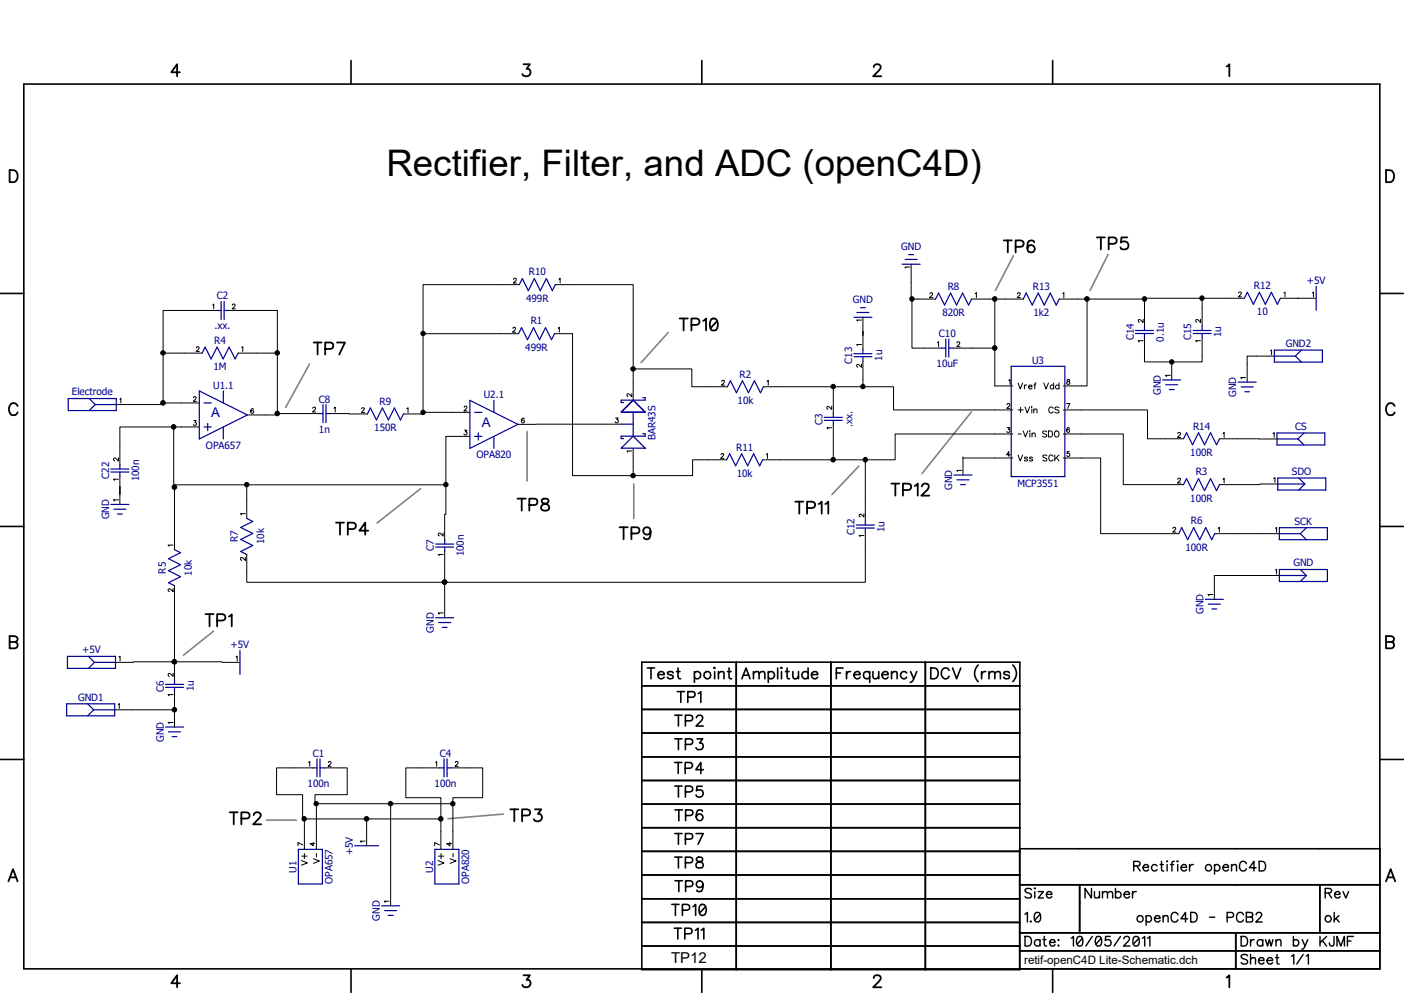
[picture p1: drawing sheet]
<svg xmlns="http://www.w3.org/2000/svg" width="297mm" height="210mm" viewBox="0 0 297 210" stroke-linecap="round" stroke-linejoin="round" font-family="sans-serif">
<path d="M0 0h296.9v210h-296.9z" fill-rule="evenodd" fill="#fff" stroke="#fff" stroke-width=".34"/>
<g fill="none" stroke="#000" stroke-width=".38">
<path d="M38.1 15.3h-1.9l1.3-1.7v2.5M110.7 13.6h1.4l-.7 1a.82 .82 0 0 1 .8 .9 .82 .82 0 0 1-1.1 .6l-.4-.1-.2-.3M184.8 14.2v-.1a.8 .8 0 0 1 .8-.5 .8 .8 0 0 1 .7 .5l-.4 .8-1.2 1.2h1.7M259.5 14.1l.6-.5v2.5M2 36h.9a1.36 1.36 0 0 1 .9 1.3 1.36 1.36 0 0 1-.9 1.2h-.9zM293.2 36h.8a1.36 1.36 0 0 1 .9 1.3 1.36 1.36 0 0 1-.9 1.2h-.8zM212.3 50.8h1.7M213.2 50.8v2.6M214.8 52.2h1.1a.68 .68 0 0 0 .7-.7 .68 .68 0 0 0-.7-.7h-1.1v2.6M218.8 51.2a.73 .73 0 0 0-1.1-.2 2.13 2.13 0 0 0 0 2.3 .79 .79 0 0 0 1.1-.3 .79 .79 0 0 0-.5-1.1 .79 .79 0 0 0-1 .6M232 50.2h1.7M232.9 50.2v2.5"/>
<path d="M234.5 51.6h1.1a.68 .68 0 0 0 .6-.7 .68 .68 0 0 0-.6-.7h-1.1v2.5M238.5 50.2h-1.3l-.1 1.1a.91 .91 0 0 1 1.4-.1 .91 .91 0 0 1-.1 1.4 .91 .91 0 0 1-1.4-.3M66.3 72.4h1.7M67.2 72.4v2.6M68.8 73.8l1.5-.1a.7 .7 0 0 0 .2-.8 .7 .7 0 0 0-.6-.5h-1.1v2.6M71.3 72.4h1.7l-1.2 2.6M143.8 67.4h1.7M144.6 67.4v2.5M146.3 68.7h1.1a.68 .68 0 0 0 .6-.7 .68 .68 0 0 0-.6-.6h-1.1v2.5M148.8 67.9l.6-.5v2.5M150.5 67.5a.82 .82 0 0 1 1.2 .4 2.04 2.04 0 0 1-.2 1.9 .86 .86 0 0 1-1.2-.4 2.19 2.19 0 0 1 .2-1.9zM151.7 67.9l-1.4 1.5"/>
<path d="M3.7 85.9a.94 .94 0 0 0-1-.6 .94 .94 0 0 0-.8 .9 1.13 1.13 0 0 0 .2 1.2 1.13 1.13 0 0 0 1.2 .3l.4-.5M295 85.9a.94 .94 0 0 0-1.1-.6 .94 .94 0 0 0-.7 .9 1.13 1.13 0 0 0 .2 1.2 1.13 1.13 0 0 0 1.2 .3l.4-.5M71.1 110.5h1.7M71.9 110.5v2.6M73.6 111.9h1.1a.68 .68 0 0 0 .6-.7 .68 .68 0 0 0-.6-.7h-1.1v2.6M77.9 112.2h-1.9l1.3-1.7v2.6M109.5 105.5h1.7M110.4 105.5v2.5M112 106.8l1.5-.1a.7 .7 0 0 0 .2-.8 .7 .7 0 0 0-.6-.4h-1.1v2.5M114.7 105.6a.52 .52 0 0 0 .2 .8 1.09 1.09 0 0 1 1.3 1.1 .89 .89 0 0 1-1 .5 .89 .89 0 0 1-.7-.9 1.27 1.27 0 0 1 1.2-.7 .52 .52 0 0 0 .2-.8l-.3-.1zM131.1 111.5h1.7M131.9 111.5v2.5"/>
<path d="M133.6 112.8h1.1a.7 .7 0 0 0 .6-.5 .7 .7 0 0 0-.3-.7l-1.4-.1v2.5M137.6 112.4a.79 .79 0 0 1-1.1 .6 .79 .79 0 0 1-.3-1.2 .79 .79 0 0 1 1.3 0 2.4 2.4 0 0 1-.2 2.1 .73 .73 0 0 1-1.1-.2M168.2 106.1h1.7M169.1 106.1v2.5M170.7 107.4h1.1a.68 .68 0 0 0 .6-.6 .68 .68 0 0 0-.6-.7h-1.1v2.5M173.2 106.6l.6-.5v2.5M174.6 106.6l.6-.5v2.5M188.6 102.3h1.6M189.4 102.3v2.5M191 103.6h1.1a.68 .68 0 0 0 .7-.6 .68 .68 0 0 0-.7-.7h-1.1v2.5M193.5 102.8l.6-.5v2.5M195 102.9l.3-.5 .7-.1a.63 .63 0 0 1 .4 1l-1.5 1.5h1.7"/>
<path d="M2 134.5h1.1a.61 .61 0 0 1 .5 1l-.5 .3a.68 .68 0 0 1 .7 .6 .68 .68 0 0 1-.7 .7h-1.1zM2 135.8h1.1M43.5 129.9h1.7M44.3 129.9v2.6M45.9 131.2h1.1a.68 .68 0 0 0 .6-.4 .68 .68 0 0 0-.1-.7l-.5-.2h-1.1v2.6M48.4 130.4l.6-.5v2.6M293.2 134.5h1.1a.61 .61 0 0 1 .5 1l-.5 .3a.68 .68 0 0 1 .6 .6 .68 .68 0 0 1-.6 .7h-1.1zM293.2 135.8h1.1M48.6 171.8h1.7M49.4 171.8v2.5M51.1 173.1l1.4-.1a.69 .69 0 0 0 0-1.1l-1.4-.1v2.5M53.7 172.4v-.1a.8 .8 0 0 1 .7-.5 .8 .8 0 0 1 .8 .5l-.4 .8-1.2 1.2h1.6"/>
<path d="M107.9 171.2h1.7M108.8 171.2v2.5M110.4 172.5l1.5-.1a.68 .68 0 0 0 .2-.8 .68 .68 0 0 0-.6-.4h-1.1v2.5M113.2 171.2h1.3l-.7 .9a.82 .82 0 0 1 .9 1 .82 .82 0 0 1-1.2 .6l-.3-.1-.3-.4M1.8 186.4l1-2.6 .9 2.6M2.2 185.5h1.1M293.2 186.4l1-2.6 .9 2.6M293.6 185.5h1.2M38.1 207.9h-1.9l1.3-1.7v2.6M110.7 206.2h1.4l-.7 1a.82 .82 0 0 1 .8 1 .82 .82 0 0 1-1.1 .6l-.4-.1-.2-.4M184.8 206.8l.2-.3a.83 .83 0 0 1 1.3 .2l-.4 .9-1.2 1.2h1.7M259.5 206.7l.6-.5v2.6"/>
</g>
<path d="M214.4 54.1l-3.8 7.3M234.4 53.8l-3.8 7.6M65.5 77l-5.1 9.2M141.4 70.3l-5.8 6.4M111.5 91.3v10.4M181.7 98.6l-5.7 6M205.5 87.1l-10.5 13.1M89 103.3l-9.2 7.3M134.1 102.4v7.3M45.2 133.5l-6.4 5.1M56.3 173.4h6.4M106.5 172.2l-11.8 .9" fill="none" stroke="#808080" stroke-width=".34"/>
<g fill="none" stroke="#000" stroke-width=".21">
<path d="M108.7 59.1l.1-.3 .3 .1 .1 .2-.1 .3-.5 .5h.7M118.2 59.1l.3-.3v1.1M192.4 56.5h-1l.2 .2M192.7 55.9v7.3h5.2M41.5 73.6l.2-.3 .4 .1-.1 .5-.5 .4h.7M42.8 74.7h-8.3v10.9h-9.9M45 64.5l.2-.2v1M45.8 65.7h-11.3v9M48.3 65.7h10.4v9M49.1 64.6a.3 .3 0 0 1 .4-.3 .3 .3 0 0 1 .2 .3l-.6 .7h.7M50.4 74.7h8.3v12.8h8.7M51.1 73.5l.3-.2v1"/>
<path d="M89.5 70.6h20.2M108.5 69.5l.2-.3 .3 .1 .1 .1-.2 .4-.5 .4h.7M109.9 60.2h-20.4v27.3h-4.2M117.3 70.6h3.8v30h12.8v-5.8M117.5 60.2h16.4v24.4M118.1 69.4l.2-.2v1M133.9 78h12.4v3.8h7.6M182.2 72.9h-1l.2 .2M182.2 77v.7l-.6-.6h-.3l-.1 .3 .3 .2M182.2 67.7h-1l.2 .2M182.5 67.1v6.8M182.5 76.4v5.4"/>
<path d="M192.9 63.2v10.4h6.2M196.7 62.1l.2-.2h.2l.2 .3-.7 .7h.7M198.3 72.5l.2-.2v1M201.7 73.6h8.7M202.4 72.5a.3 .3 0 0 1 .5-.2 .3 .3 0 0 1 0 .5l-.5 .5h.7M205.5 63.2h11M206.3 62.1l.2-.2v1M210.4 63.2v18.4h3.8M215.2 62.1a.3 .3 0 0 1 .5-.2 .3 .3 0 0 1 0 .5l-.5 .5h.7M224.1 63.2h5.9v18.4h-5.1M224.8 62.1l.2-.2v1M230 63.2h12.1"/>
<path d="M241.8 72.1h-1l.2 .2M241.8 67.5v.7l-.8-.6-.2 .3 .2 .2M242.1 71.5v5h12.2v-5M242.1 68.9v-5.8h12.2v5.8M247.6 79.4h-1.1l.3 .2M247.9 76.5h.1M247.9 76.5v3.8M254 72.1h-1.1l.3 .2M254 67.5v.7l-.5-.5-.3-.1h-.2l-.1 .3 .3 .2M254.3 63.1h8.9M262 62l.4-.2 .2 .3-.6 .7h.6M263.5 79.8h-1l.2 .3"/>
<path d="M268.8 74.2l.2-.2v1M269.6 75.3h-5.8v5.5M270.8 63.1h7.6M271.6 61.9l.2-.1v1M277.6 61.9l.2-.1v1M25.1 96.8v.7l-.9-.6-.2 .3 .3 .3M25.4 84.4l.2-.2v1M34.5 85.2h7.7M36.7 90.3v12.7h.2M40.9 84.1l.2-.2 .4 .2-.6 .8h.7M41 88.9h.5l-.3 .5a.32 .32 0 0 1 .4 .4 .32 .32 0 0 1-.5 .2l-.2-.2M42.2 90.3h-16.8v7.9"/>
<path d="M53.6 86.6v-.1a.44 .44 0 0 0-.6 .4 .44 .44 0 0 0 .6 .4 .32 .32 0 0 0-.1-.5 .32 .32 0 0 0-.5 .3M58.7 87.5v.3h-6.4M66.2 86.4l.2-.3 .3 .1v.3l-.6 .6h.7M69.9 87.5h4M70.7 86.3l.2-.2v1M73.9 87.5h3.8M76.5 86.4l.2-.2 .4 .2-.6 .8h.6M86.1 86.4l.2-.2v1M89.5 87.2h9.9M98.2 86.1l.2-.2 .4 .2-.7 .8h.7M98.3 91h.5l-.3 .4a.34 .34 0 0 1 .3 .3 .34 .34 0 0 1-.3 .3 .34 .34 0 0 1-.4-.2M99.4 92.3h-5.1v10.2h-57.4v13.7"/>
<path d="M109.6 89.7h3.8M110.9 88.6l-.2-.2a.49 .49 0 0 0-.4 .6 .49 .49 0 0 0 .5 .4 .31 .31 0 0 0 0-.5 .31 .31 0 0 0-.5 .2M113.4 89.7h18M130.2 88.4h.6l-.3 .4a.34 .34 0 0 1 .3 .3 .34 .34 0 0 1-.3 .4 .34 .34 0 0 1-.4-.3M133.6 95.4h-1l.2 .2M133.6 83.2v.7l-.8-.6-.2 .4 .2 .2M152.5 96.1l.2-.2 .4 .2-.7 .8h.7M152.7 80.7l.1-.2 .3-.1 .1 .3-.6 .7h.7M153.7 97.2h-7.2v3.4h-12.6M161.5 81.8h27.5v4.9h25.2M162.1 96.1l.2-.2v1M162.3 80.6l.2-.2v1"/>
<path d="M175.9 90.5h-1l.2 .2M175.9 85.9v.7l-.8-.7-.2 .5 .3 .1M176.3 81.8v5.5M176.3 89.9v7.3M183 97.2v12.9M203.4 99.5h-1l.2 .2M203.7 96.9h10.5M203.7 96.6v3.9M213 85.6l.2-.3 .4 .1v.3l-.6 .7h.7M213.1 90.4h.5l-.3 .4a.35 .35 0 0 1 .3 .6 .35 .35 0 0 1-.6-.1M213.4 80.5l.3-.2v1M213.7 96.2h-.8l.5-.7v1"/>
<path d="M214.2 91.8h-24.8v5.4h-28.1M215.3 81l.5 1.3 .5-1.3M215.3 96.2l.5 1.3 .5-1.3M215.3 86.7h1.2M215.3 91.8h.7M215.9 86.1v1.1M216.5 91.1l.4 1.3 .5-1.3M216.7 81.4v.9M216.8 86.1l.5 1.2 .5-1.2M217.2 81.4l-.3 .1-.2 .3M217.4 96.8l-.3-.2-.4 .2 .7 .4-.1 .3h-.6v-.2M217.6 81.8h.7l-.2-.4-.5 .2a.42 .42 0 0 0 .1 .6 .42 .42 0 0 0 .6-.1"/>
<path d="M217.8 91.1h.1M217.8 91.6v.8M218.2 86.1h.1zM218.3 86.5v.8M218.3 91.8l.5-.2 .2 .2v.6M218.3 91.6v.8M218.4 96.8l-.2-.2-.4 .2 .6 .4v.3h-.4l-.2-.2M218.7 86.7l.3-.2 .3 .1 .1 .7M218.7 81.4h.4M218.7 86.5v.8M219.2 81l-.3 .2v1.1M220.8 81l.5 1.3 .5-1.3"/>
<path d="M221.4 91.3l-.3-.2-.5 .2 .1 .4 .6 .2 .1 .2v.1l-.3 .2-.5-.2M221.4 96.4l-.3-.2-.5 .2 .1 .3 .7 .2v.6h-.5l-.3-.2M221.8 91.1h.4a.68 .68 0 0 1 .4 .7 .68 .68 0 0 1-.4 .6h-.4zM222.8 96.5l-.2-.2a.61 .61 0 0 0-.7 .6 .61 .61 0 0 0 .7 .6l.2-.3M222.8 86.4l-.1-.2a.6 .6 0 0 0-.9 .4 .6 .6 0 0 0 .7 .7l.3-.3M222.9 81.6l-.3-.2-.4 .2a.42 .42 0 0 0 .1 .6 .42 .42 0 0 0 .6-.1M222.9 81v1.3M223.1 96.2v1.3M223.3 91.2a.61 .61 0 0 1 .7 .6 .61 .61 0 0 1-.7 .6l-.2-.5zM223.5 96.8l.5 .7M224 86.2l-.3-.1-.6 .1 .2 .4 .6 .2 .1 .2v.2l-.3 .1-.6-.1M224 81.6l-.2-.2-.4 .2a.42 .42 0 0 0 0 .6 .42 .42 0 0 0 .6-.1"/>
<path d="M224 96.2l-.9 .9M224 81v1.3M224.9 91.8h12.7v10.7h12.8M224.9 96.9h7.9v16h16.5M224.9 86.7h17.8v6.1h7.7M225.6 85.3h.7l-.5 1.1M225.8 80.3v.3l.5 .3-.1 .3-.3 .1-.3-.2 .2-.3 .5-.3-.1-.2zM226.2 95.5h-.4l-.1 .4a.36 .36 0 0 1 .5 .1 .36 .36 0 0 1-.1 .5 .36 .36 0 0 1-.5-.1M226.2 90.6v-.1a.45 .45 0 0 0-.6 .4 .45 .45 0 0 0 .6 .4l-.1-.5h-.3l-.2 .3M249.1 91.7a.29 .29 0 0 1 .4-.3 .29 .29 0 0 1 .2 .5l-.6 .6h.7M258 92.8h12.1M258.7 91.7l.3-.3v1.1"/>
<path d="M269.3 91.7l.2-.2v1M25.1 101.3h-1.1l.2 .3M25.1 105.7h-1.1l.2 .3M25.4 100.8v5.9M36.6 115.3h-1l.2 .2M51.9 117.9v.6l-.6-.6h-.3l-.1 .4 .2 .2M51.9 108.6h-1l.2 .3M52.2 102.5v7.1M93.7 117.3h-1l.2 .2M93.7 112.7v.7l-.8-.7-.2 .4 .3 .2M94.1 116.7v6.4h-41.9v-5.8M94.3 102.5v6.3h-.2v5.3"/>
<path d="M182.8 113.2h-1.1l.2 .3M182.8 108.7v.6l-.9-.6-.2 .4 .3 .2M183 112.6v10.5h-88.9v7.5M248.1 111.8l.2-.3 .4 .2-.6 .8h.7M249.1 101.4l.1-.2h.4l.1 .3-.6 .7h.7M257 112.9h13.6M257.7 111.7l.2-.2v1M258 102.5h8.5M258.7 101.3l.3-.2v1.1M266.5 102.4h3.8M269.5 101.2l.2-.2v1M269.8 111.7l.2-.2v1.1"/>
<path d="M25.2 138.9l.2-.1v1M28.2 140h18.7M36.6 124.5v.6l-.8-.6-.2 .4 .2 .2M36.9 123.9v19.9M49.9 138.9l.3-.1v1M93.7 129.6h-1l.2 .3M256.5 125.7h-1l.2 .3M269.8 120.6l.2-.2v1M270.6 121.7h-13.7v5M24.3 150.1h12.6M24.4 140.1h3.8M25 149l.2-.2v1"/>
<path d="M36.6 146.9h-1l.2 .3M36.6 142.4v.6l-.8-.6-.2 .4 .2 .2M36.6 152.8h-1l.2 .2M36.9 146.3v7.5M46.9 140.1h3.9M64.1 178.7l-1.1-.5v.7M64.4 173.2v6.4M65.3 161.2l.2-.2v1.1M66.1 162.4h-7.6v5.7h5.5v5.1h13.6v5.7M66.3 178.1v.8l-.7-.5h1M66.9 170v9.6M68.7 162.4h4.7v5.7h-6.8v1.9h29.2"/>
<path d="M69.5 161.3l.1-.3 .3 .1 .1 .1-.1 .4-.5 .5h.7M77.2 177.9h-1l.2 .2M77.6 173.2h15.7M82.6 170v21.6M92.2 161.2l.2-.2v1.1M93 162.4h-7.1v6.3h7.4v10.9M93 178.7l-1.1-.5v.7M95.2 178.1v.8l-.7-.5h1M95.5 162.4h6.6v6.3h-6.3v10.9M96.3 161.3l.2-.3 .4 .1v.3l-.6 .7h.6M63.8 182l1.2 .5-1.2 .5M63.8 181.1h1.1"/>
<path d="M64.4 180.5v1.1M66.3 181.6l1.3 .5-1.3 .5M66.9 180.5v.7M82.3 190.6h-1l.2 .2M92.7 182l1.2 .5-1.2 .5M92.8 181.1h1.1M93.3 180.5v1.1M95.2 181.6l1.3 .5-1.3 .5M95.8 180.5v.7"/>
</g>
<g fill="#000" stroke="#000" stroke-width=".21">
<circle cx="34.5" cy="74.6" r=".48"/>
<circle cx="58.7" cy="74.6" r=".48"/>
<circle cx="89.5" cy="70.5" r=".47"/>
<circle cx="133.9" cy="78" r=".48"/>
<circle cx="192.9" cy="63.2" r=".48"/>
<circle cx="210.4" cy="63.2" r=".49"/>
<circle cx="210.4" cy="73.6" r=".49"/>
<circle cx="229.9" cy="63.2" r=".49"/>
<circle cx="242.1" cy="63.2" r=".48"/>
<circle cx="247.9" cy="76.5" r=".47"/>
<circle cx="254.2" cy="63.1" r=".48"/>
<circle cx="34.5" cy="85.2" r=".49"/>
<circle cx="36.7" cy="90.3" r=".49"/>
<circle cx="58.7" cy="87.4" r=".49"/>
<circle cx="89.5" cy="87.2" r=".47"/>
<circle cx="176.3" cy="97.2" r=".49"/>
<circle cx="176.3" cy="81.7" r=".48"/>
<circle cx="182.5" cy="81.7" r=".47"/>
<circle cx="183" cy="97.2" r=".48"/>
<circle cx="36.9" cy="103" r=".49"/>
<circle cx="52.2" cy="102.5" r=".47"/>
<circle cx="94.3" cy="102.5" r=".47"/>
<circle cx="133.9" cy="100.6" r=".48"/>
<circle cx="36.9" cy="140" r=".48"/>
<circle cx="94.1" cy="123.1" r=".48"/>
<circle cx="36.9" cy="150.1" r=".49"/>
<circle cx="64.3" cy="173.2" r=".48"/>
<circle cx="66.9" cy="170" r=".47"/>
<circle cx="77.5" cy="173.2" r=".49"/>
<circle cx="82.6" cy="170" r=".48"/>
<circle cx="93.2" cy="173.2" r=".49"/>
<circle cx="95.8" cy="170" r=".48"/>
</g>
<g fill="none" stroke="#000096" stroke-width=".25">
<path d="M190.8 55.9h3.8M191.5 54.9h2.5M192.2 53.8h1.1M42.8 74.7l.6-1.3 1.3 2.5 1.2-2.5 1.3 2.5 1.3-2.5 1.2 2.5 .7-1.2M45.8 65.7h1M46.8 63.8v3.8M47.4 63.8v3.8M47.4 65.7h.9M109.7 70.6l.6-1.3 1.3 2.5 1.3-2.5 1.2 2.5 1.3-2.5 1.3 2.5 .6-1.2M109.9 60.2l.6-1.3 1.3 2.6 1.2-2.6 1.3 2.6 1.3-2.6 1.2 2.6 .7-1.3M180.6 74.8h3.8M180.6 75.4h3.8"/>
<path d="M180.6 67.1h3.8M181.3 66.1h2.5M182 65.1h1M182.5 73.9v.9M182.5 75.4v1M197.9 63.2l.6-1.2 1.3 2.5 1.3-2.5 1.3 2.5 1.2-2.5 1.3 2.5 .6-1.3M199.1 73.6h1M200.1 71.7v3.8M200.7 71.7v3.8M200.7 73.6h1M213.9 77.5h11.4v23.3h-11.4zM216.5 63.2l.6-1.2 1.3 2.5 1.2-2.5 1.3 2.5 1.3-2.5 1.2 2.5 .7-1.3"/>
<path d="M240.2 70.5h3.8M240.2 69.9h3.8M242.1 68.9v1M242.1 70.5v1M252.4 70.5h3.8M252.4 69.9h3.8M254.3 68.9v1M254.3 70.5v1M263.2 63.1l.7-1.3 1.2 2.5 1.3-2.5 1.3 2.5 1.2-2.5 1.3 2.5 .6-1.2M269.6 75.3h4.4M269.6 74h10.1v2.6h-10.1zM274 75.3l1.3 1.3"/>
<path d="M275.3 74l-1.3 1.3M278.4 60.5v5.1M14.4 84.3h10.2v2.5h-10.2zM18.9 84.3l1.3 1.3M20.2 85.6l-1.3 1.2M20.2 85.6h4.4M23.5 99.8h3.8M23.5 99.2h3.8M25.4 98.2v1M25.4 99.8v1M42.2 82.7l10.1 5.1-10.1 5zM43.2 85.2h1.5"/>
<path d="M43.2 90.3h1.5M43.9 89.5v1.6M47.2 82.7v2.5M47.2 90.3v2.5M67.4 87.5h.9M68.3 85.6v3.8M69 85.6v3.8M69 87.5h.9M77.7 87.5l.7-1.2 1.2 2.5 1.3-2.5 1.3 2.5 1.2-2.5 1.3 2.5 .6-1.3M99.4 84.7l10.2 5-10.2 5.1zM100.4 87.2h1.5M100.4 92.3h1.5"/>
<path d="M101.2 91.5v1.5M104.5 84.7v2.5M104.5 92.3v2.5M131.4 94.8l2.5-2.6 2.6 2.6zM131.4 87.2l2.5-2.6 2.6 2.6zM131.4 89.7h2.5M133.9 87.2v5M136 91.7h.5v.5h-5.1v.6h.5M136 84.1h.5v.5h-5.1v.5h.5M153.7 97.2l.6-1.2 1.3 2.5 1.3-2.5 1.3 2.5 1.2-2.5 1.3 2.5 .6-1.3M153.9 81.8l.6-1.3 1.3 2.6 1.3-2.6 1.2 2.6 1.3-2.6 1.3 2.6 .6-1.3M174.4 88.9h3.8"/>
<path d="M174.4 88.3h3.8M176.3 87.3v1M176.3 88.9v1M246 80.3h3.8M246.6 81.4h2.5M247.4 82.4h1M250.4 92.8l.6-1.3 1.3 2.6 1.2-2.6 1.3 2.6 1.3-2.6 1.2 2.6 .7-1.3M261.9 80.8h3.8M262.6 81.8h2.5M263.3 82.8h1M270.1 92.8h4.5M270.1 91.6h10.1v2.5h-10.1z"/>
<path d="M274.6 92.8l1.2 1.3M275.8 91.6l-1.2 1.2M23.5 106.7h3.8M24.1 107.7h2.5M24.8 108.7h1.1M36.9 116.2l1.3 .7-2.6 1.3 2.6 1.2-2.6 1.3 2.6 1.3-2.6 1.2 1.3 .7M52.2 109.6l1.3 .7-2.6 1.2 2.6 1.3-2.6 1.3 2.6 1.3-2.6 1.2 1.3 .7M92.2 115.7h3.8M92.2 115.1h3.8M94.1 114.1v1M94.1 115.7v1M181.1 111.7h3.9"/>
<path d="M181.1 111h3.9M183 110.1v.9M183 111.7v.9M201.8 100.5h3.8M202.4 101.5h2.6M203.2 102.5h1M249.3 112.9l.7-1.3 1.2 2.5 1.3-2.5 1.3 2.5 1.3-2.5 1.2 2.5 .7-1.2M250.4 102.5l.6-1.3 1.3 2.6 1.2-2.6 1.3 2.6 1.3-2.6 1.2 2.6 .7-1.3M270.3 102.4h5.7M270.3 101.1h10.2v2.5h-10.2zM270.6 111.6h10.2v2.5h-10.2zM270.6 112.9h4.5"/>
<path d="M274.7 101.1l1.3 1.3M275.1 112.9l1.3 1.2M276 102.4l-1.3 1.2M276.4 111.6l-1.3 1.3M14.3 138.8h10.1v2.6h-10.1zM18.7 138.8l1.3 1.3M50.8 137.5v5.1M92.2 130.6h3.8M92.8 131.7h2.5M93.6 132.7h1M255 126.7h3.8M255.6 127.8h2.5"/>
<path d="M256.4 128.8h1M270.6 121.7h5.8M270.6 120.4h10.2v2.6h-10.2zM275.1 120.4l1.3 1.3M276.4 121.7l-1.3 1.3M14.1 148.8h10.2v2.6h-10.2zM18.5 148.8l1.3 1.3M19.8 150.1l-1.3 1.3M19.8 150.1h4.5M20 140.1l-1.3 1.3M20 140.1h4.4M35 145.4h3.8"/>
<path d="M35 144.7h3.8M35 153.8h3.8M35.6 154.8h2.6M36.4 155.8h1M36.9 143.8v.9M36.9 145.4v.9M63.1 179.6h5.1v7.3h-5.1zM66.1 162.4h1M67.1 160.5v3.8M67.7 160.5v3.8M67.7 162.4h1M75 178.9h5.1"/>
<path d="M92 179.6h5.1v7.3h-5.1zM93 162.4h.9M93.9 160.5v3.8M94.6 162.4h.9M94.6 160.5v3.8M80.7 191.6h3.8M81.4 192.6h2.5M82.1 193.6h1"/>
</g>
<g fill="none" stroke="#000" stroke-width=".34">
<path d="M5 17.8h286.9v187.1h-286.9zM74.3 12.8v5M148.5 12.8v5M222.7 12.8v5M0 62.1h5M291.9 62.1h5M0 111.3h5M291.9 111.3h5M135.8 140h79.9v65.1h-79.9zM135.8 145h79.9M135.8 150h79.9M135.8 155h79.9"/>
<path d="M136.9 141.3h1.6M137.7 141.3v2.3M139.2 142.7h1.3a.71 .71 0 0 0-1-.6 .71 .71 0 0 0-.2 1.1 .71 .71 0 0 0 1.2 0M142.4 142.3a.76 .76 0 0 0-1.2 0 1.25 1.25 0 0 0 1.1 .6l.1 .3a.71 .71 0 0 1-1.2 0M142.7 151.3h1.6M142.7 156.3h1.6M143.1 142h.7M143.3 146.3h1.5M143.4 141.3v1.8l.2 .3 .4 .2M143.5 151.3v2.2M143.5 156.3v2.2M144 146.3v2.2"/>
<path d="M145 152.4h1.3a.61 .61 0 0 0 .2-.7 .61 .61 0 0 0-.5-.4h-1v2.2M145 157.4h1.3a.61 .61 0 0 0 .2-.7 .61 .61 0 0 0-.5-.4h-1v2.2M145.5 147.4h1a.59 .59 0 0 0 .5-.5 .59 .59 0 0 0-.5-.6h-1v2.2M146.9 142.3a.73 .73 0 0 1 1.1-.1 .73 .73 0 0 1 0 1.1 .73 .73 0 0 1-1.1-.1M146.9 142v2.3M147.3 151.8v-.1a.74 .74 0 0 1 1.2-.2 .78 .78 0 0 1-.2 .9l-1.1 1.1h1.6M147.4 156.3h1.2l-.6 .8a.73 .73 0 0 1 .8 .9 .73 .73 0 0 1-1 .5h-.4l-.2-.4M147.7 146.7l.6-.4v2.2M151.2 141.1v.3l-.2-.1zM151.2 142v1.6M152 142.5l.5-.5 .6 .1 .1 1.5M152 142v1.6"/>
<path d="M153.9 142h.7M154.2 141.3v1.8l.1 .3 .5 .2M155.7 140v65.1M156.9 143.6l.9-2.3 .9 2.3M157.3 142.8h1.1M159.4 142.5l.5-.5 .6 .1 .1 1.5M159.4 142v1.6M160.6 142.5l.5-.5 .6 .1 .1 1.5M162.5 142.3a.73 .73 0 0 1 1.1-.1 .73 .73 0 0 1 0 1.1 .73 .73 0 0 1-1.1-.1M162.5 142v2.3M164.5 141.3v2.3M165.3 141.1l.1 .2-.1 .1z"/>
<path d="M165.3 142v1.6M166.2 142h.7M166.5 141.3v1.8l.1 .3 .4 .2M167.7 142l.2 1.4 .5 .2 .5-.5M168.9 142v1.6M170.9 142.3a.73 .73 0 0 0-1-.1 .73 .73 0 0 0 0 1.1 .73 .73 0 0 0 1-.1M170.9 141.3v2.3M171.7 142.7h1.3a.71 .71 0 0 0-1-.6 .71 .71 0 0 0-.3 1.1 .71 .71 0 0 0 1.3 0M175.8 140v65.1M176.9 142.3h.9M178.4 141.3h-1.5v2.3M179.1 142v1.6"/>
<path d="M179.9 142a.66 .66 0 0 0-.8 .7M180.6 142.7h1.3a.7 .7 0 0 0-.9-.6 .7 .7 0 0 0-.2 1.1 .67 .67 0 0 0 1.1 0M184 142.3a.73 .73 0 0 0-1.1-.1 .73 .73 0 0 0 0 1.1 .73 .73 0 0 0 1.1-.1M184 142v2.3M184.7 142l.1 1.4 .5 .2 .6-.5M185.9 142v1.6M186.6 142.7h1.3a.52 .52 0 0 0-.4-.7 .74 .74 0 0 0-.9 1 .74 .74 0 0 0 1.3 .2M188.6 142.5l.5-.5 .6 .1 .1 1.5M188.6 142v1.6M191.8 142.3a.73 .73 0 0 0-1.1-.1 .73 .73 0 0 0 0 1.1 .73 .73 0 0 0 1.1-.1M192.6 142l.7 1.6a.92 .92 0 0 1-.8 .7M193.9 142l-.6 1.6"/>
<path d="M195.7 140v65.1M196.9 141.3h.8a1.22 1.22 0 0 1 .8 1.1 1.22 1.22 0 0 1-.8 1.2h-.8zM200.8 141.8a.86 .86 0 0 0-1-.5 .86 .86 0 0 0-.7 .8 1.02 1.02 0 0 0 .3 1.1 1.02 1.02 0 0 0 1 .2l.4-.4M201.5 141.3l.9 2.3 .8-2.3M206.9 140.6a2.39 2.39 0 0 0 0 3.5M207.6 142v1.6M208.5 142a.72 .72 0 0 0-.9 .7M209.2 142.5l.6-.5 .5 .1 .1 1.5M209.2 142v1.6M210.4 142.5a.8 .8 0 0 1 1.1-.4l.1 1.5M213.5 142.3a.71 .71 0 0 0-1.2 0 1.25 1.25 0 0 0 1.1 .6l.1 .3a.67 .67 0 0 1-1.2 0M214.2 140.6a2.39 2.39 0 0 1 0 3.5"/>
<path d="M0 160.6h5M135.8 160.1h79.9M135.8 165.1h79.9M135.8 170.1h79.9M135.8 175h79.9M142.7 161.2h1.5M142.7 166.2h1.6M142.7 176.3h1.6M142.8 171.3h1.6M143.5 161.2v2.4M143.5 166.2v2.4M143.5 176.3v2.3"/>
<path d="M143.6 171.3v2.3M144.9 162.5h1a.62 .62 0 0 0 .6-.6 .62 .62 0 0 0-.6-.7h-1v2.4M145 167.5l1.3-.2a.62 .62 0 0 0 .2-.6 .62 .62 0 0 0-.5-.5h-1v2.4M145 177.5l1.3-.1a.61 .61 0 0 0 .2-.7 .61 .61 0 0 0-.5-.4h-1v2.3M145 172.5l1.3-.2a.59 .59 0 0 0 .3-.6 .59 .59 0 0 0-.6-.4h-1v2.3M147.2 176.3h1.6l-1.1 2.3M148.5 166.3h-1.1l-.1 1a.81 .81 0 0 1 1.2-.1 .81 .81 0 0 1-.1 1.2 .81 .81 0 0 1-1.2-.3M148.6 171.6a.66 .66 0 0 0-.6-.3 .66 .66 0 0 0-.6 .4 1.3 1.3 0 0 0 .6 1.9 .71 .71 0 0 0 .7-.7 .71 .71 0 0 0-.7-.8 .71 .71 0 0 0-.7 .7M148.8 162.8h-1.6l1.1-1.6v2.4M291.9 160.6h5M291.9 179.5h-76.2v25.4M135.8 180h79.9"/>
<path d="M135.8 185h79.9M135.8 190.1h79.9M135.8 195.1h79.9M142.1 191.3h1.5M142.6 196.3h1.5M142.7 181.3h1.6M142.8 186.3h1.6M142.9 191.3v2.3M143.4 196.3v2.3M143.5 181.3v2.3M143.6 186.3v2.3M144.4 192.5l1.3-.1a.62 .62 0 0 0 .2-.7 .62 .62 0 0 0-.6-.4h-.9v2.3"/>
<path d="M144.9 197.5h.9l.5-.2a.58 .58 0 0 0 .1-.6 .58 .58 0 0 0-.6-.4h-.9v2.3M145 182.5l1.3-.1a.61 .61 0 0 0 .2-.7 .61 .61 0 0 0-.5-.4h-1v2.3M145 187.5h1a.62 .62 0 0 0 .6-.6 .62 .62 0 0 0-.6-.6h-1v2.3M146.6 191.7l.6-.4v2.3M147.1 196.7l.6-.4v2.3M147.4 181.4a.45 .45 0 0 0 .3 .8 .83 .83 0 0 1 .9 .3 .83 .83 0 0 1-.1 1 .98 .98 0 0 1-1.3-.4 .86 .86 0 0 1 1.1-.9 .5 .5 0 0 0 .2-.8l-.3-.1zM148.2 191.4a.72 .72 0 0 1 1.1 .3 1.18 1.18 0 0 1-.8 1.9 1.05 1.05 0 0 1-.6-1.3zM148.3 196.7l.6-.4v2.3M148.7 187a.72 .72 0 0 1-.9 .7 .72 .72 0 0 1-.4-1.1 .72 .72 0 0 1 1.2 0 1.98 1.98 0 0 1-.2 1.9 .72 .72 0 0 1-1-.2M149.3 191.7l-1.3 1.4M215.7 187.1h76.2M215.7 197.3h76.2"/>
<path d="M228.4 187.1v10.2M261.4 197.3v7.6M279.2 187.1v10.2M74.3 204.9v5M135.8 200.1h79.9M148.5 204.9v5M215.7 201.1h76.2M222.7 204.9v5"/>
<circle cx="149.6" cy="142.8" r=".76"/>
</g>
<g fill="none" stroke="#000" stroke-width=".3">
<path d="M216.8 198h.7a1.08 1.08 0 0 1 .7 1.1 1.08 1.08 0 0 1-.7 1h-.7zM216.8 193.3l.5-.3v2M217.9 194.9h.2zM218.2 188.2a.76 .76 0 0 0-.8-.3 .76 .76 0 0 0-.6 .5l.4 .4 .8 .3a.5 .5 0 0 1 0 .7 .99 .99 0 0 1-1.2-.2M218.8 187.9h.2zM218.9 188.6v1.3M219.1 193a.69 .69 0 0 1 .9 .3 1.73 1.73 0 0 1-.2 1.6 .69 .69 0 0 1-.9-.3 1.77 1.77 0 0 1 .2-1.6zM219.6 188.6h1.1l-1.1 1.3h1.1M220 199a.66 .66 0 0 0-1-.1 .66 .66 0 0 0 0 1 .66 .66 0 0 0 1-.1M220 198.7v1.4M220 193.3l-1.1 1.3M220.6 198.7h.7"/>
<path d="M220.9 198v1.7l.1 .3 .4 .1M221.4 189.1h1.1a.62 .62 0 0 0-.9-.5 .62 .62 0 0 0-.2 1 .6 .6 0 0 0 1.1 0M222 199.3h1.2a.62 .62 0 0 0-.9-.5 .62 .62 0 0 0-.2 1 .6 .6 0 0 0 1.1 0M223.8 200h.2zM223.9 198.7l.1 .1-.1 .1zM226.6 198.4l.5-.4v2.1M228 198.1a.68 .68 0 0 1 1 .3 1.9 1.9 0 0 1-.2 1.6 .68 .68 0 0 1-1-.3 1.59 1.59 0 0 1 .2-1.6zM229 198.4l-1.2 1.3M230.9 187.9v2l-1.4-2v2M231.1 198l-1.4 2.1M231.5 188.6l.1 1.2 .5 .1 .5-.4M232 198.1a.68 .68 0 0 1 1 .3 1.36 1.36 0 0 1-.5 1.7h-.2a1.11 1.11 0 0 1-.5-1.7z"/>
<path d="M232.6 188.6v1.3M233 198.4l-1.2 1.3M233.2 188.9l.5-.3h.5l.1 1.3M233.2 188.6v1.3M234.3 188.9l.5-.3h.4l.2 1.3M234.9 198h-1l-.1 .9a.71 .71 0 0 1 1.1 .1 .71 .71 0 0 1-.2 1 .71 .71 0 0 1-1-.3M236 188.8a.66 .66 0 0 1 .9-.1 .66 .66 0 0 1 0 1 .66 .66 0 0 1-.9-.1M236 187.9v2M237 198l-1.3 2.1M237.7 198.5l.3-.4 .2-.1h.3l.4 .4-.3 .7-.9 1h1.3M237.8 189.1h1.1a.62 .62 0 0 0-.8-.5 .62 .62 0 0 0-.2 1 .6 .6 0 0 0 1 0M239.6 188.6v1.3"/>
<path d="M239.8 183.1h.9a.49 .49 0 0 0 .5-.5 .49 .49 0 0 0-.5-.4h-.9v2M239.9 198.1a.69 .69 0 0 1 1 .3 1.73 1.73 0 0 1-.2 1.6 .69 .69 0 0 1-1-.3 1.77 1.77 0 0 1 .2-1.6zM240.4 188.6a.65 .65 0 0 0-.8 .5M240.5 183.1l.7 1.1M240.9 198.4l-1.2 1.3M241.6 198.4l.5-.4v2.1M241.8 183.4h1.2a.62 .62 0 0 0-.9-.5 .62 .62 0 0 0-.2 1 .6 .6 0 0 0 1.1 0M242.4 193.9a.64 .64 0 0 1 1-.1 .64 .64 0 0 1 0 1 .64 .64 0 0 1-1-.1M242.4 193.6v2.1M242.7 198.4l.5-.4v2.1M244.2 194.2h1.2a.63 .63 0 0 0-.9-.5 .63 .63 0 0 0-.2 1 .64 .64 0 0 0 1.1 0M244.8 183.1a.66 .66 0 0 0-1-.1 .66 .66 0 0 0 0 1 .66 .66 0 0 0 1-.1"/>
<path d="M245.4 182.8h.7M245.7 182.2v1.6l.1 .3 .4 .1M246 194a.68 .68 0 0 1 1-.3l.1 1.3M246 193.6v1.4M246.8 182.2h.2zM246.9 182.8v1.4M247.6 182.8h.7M248.4 182.2h-.4l-.1 .3v1.7M249 182.2h.2zM249.1 182.8v1.4M249.2 193.5a.73 .73 0 0 0-.9-.6 .73 .73 0 0 0-.6 .8 .89 .89 0 0 0 .2 1 .89 .89 0 0 0 1 .2l.3-.4M249.9 183.4h1.1a.62 .62 0 0 0-.9-.5 .62 .62 0 0 0-.2 1 .6 .6 0 0 0 1.1 0"/>
<path d="M251.2 194.3h-1.4l1-1.3v2M251.6 182.8v1.4M251.9 193h.7a1.08 1.08 0 0 1 .7 1 1.08 1.08 0 0 1-.7 1h-.7zM252.4 182.8a.65 .65 0 0 0-.8 .6M255.9 194h1.1M256.9 183.1a.64 .64 0 0 1 1-.1 .64 .64 0 0 1 0 1 .64 .64 0 0 1-1-.1M256.9 182.8v2.1M258.7 183.4h1.2a.63 .63 0 0 0-.9-.5 .63 .63 0 0 0-.2 1 .64 .64 0 0 0 1.1 0M259.6 194l1.1-.1a.53 .53 0 0 0 .2-.6 .53 .53 0 0 0-.5-.3h-.8v2M260.5 183.2a.68 .68 0 0 1 1-.3l.1 1.3M260.5 182.8v1.4M262.6 198h.6a1.08 1.08 0 0 1 .7 1.1 1.08 1.08 0 0 1-.7 1h-.6z"/>
<path d="M263 193.5a.74 .74 0 0 0-.8-.5 .74 .74 0 0 0-.6 .7 .89 .89 0 0 0 .2 1 .89 .89 0 0 0 .9 .2l.3-.4M263.7 182.7a.73 .73 0 0 0-.9-.6 .73 .73 0 0 0-.6 .8 .89 .89 0 0 0 .2 1 .89 .89 0 0 0 1 .2l.3-.4M263.7 193h1.1l.2 .5-.2 .3-.3 .1a.53 .53 0 0 1 .5 .6 .53 .53 0 0 1-.5 .5h-.8zM263.7 193.9h.8M264.5 198.7v1.4M265.3 198.7a.64 .64 0 0 0-.8 .6M265.7 183.5h-1.4l1-1.3v2M265.7 193.5l.4-.5h.6a.42 .42 0 0 1 .1 .7l-1.2 1.3h1.4M266.4 182.2h.6a1.08 1.08 0 0 1 .7 1 1.08 1.08 0 0 1-.7 1h-.6zM267.1 199a.66 .66 0 0 0-.9-.1 .66 .66 0 0 0 0 1 .66 .66 0 0 0 .9-.1M267.1 198.7v1.4M267.7 198.7l.4 1.4 .4-1.4 .4 1.4 .4-1.4"/>
<path d="M269.9 199.1l.5-.4 .5 .1 .1 1.3M269.9 198.7v1.4M273.6 199a.64 .64 0 0 1 .9-.1 .64 .64 0 0 1 0 1 .64 .64 0 0 1-.9-.1M273.6 198v2.1M275.5 198.7l.6 1.4a.73 .73 0 0 1-.7 .6M276.6 198.7l-.5 1.4M279.2 198v2.1M279.7 198.9l.9 1.2M280.3 188.8h.9a.49 .49 0 0 0 .5-.4 .49 .49 0 0 0-.5-.5h-.9v2M280.6 198l-1.4 1.4M281 188.8l.7 1.1M282.2 198v1.6l-.2 .4-.4 .1a.55 .55 0 0 1-.4-.7"/>
<path d="M282.2 193v2M282.3 189.1h1.2a.62 .62 0 0 0-.9-.5 .62 .62 0 0 0-.2 1 .6 .6 0 0 0 1.1 0M282.6 194.2l.7 .8M283.2 193.6l-1 1M284.1 188.6l.6 1.3 .6-1.3M285 199h.8M286.3 198h-1.3v2.1M263.9 202.1a.75 .75 0 0 0-.7-.3 .75 .75 0 0 0-.6 .6l.3 .3 .8 .3 .2 .6a.87 .87 0 0 1-1.3 0M264.5 202.9l.5-.4 .5 .1 .1 1.3M264.5 201.8v2.1M266.2 203.1h1.2a.62 .62 0 0 0-.9-.5 .62 .62 0 0 0-.2 1 .6 .6 0 0 0 1.1 0M268 203.1h1.2a.62 .62 0 0 0-.9-.5 .62 .62 0 0 0-.2 1 .6 .6 0 0 0 1.1 0"/>
<path d="M269.8 202.5h.7M270.1 201.8v1.7l.1 .3 .4 .1M273.2 202.2l.5-.4v2.1M275.7 201.8l-1.4 2.1M276.3 202.2l.5-.4v2.1M282.8 200.1v-2.1l.8 2.1 .8-2.1v2.1"/>
<circle cx="241.2" cy="194.3" r=".68"/>
<circle cx="255.7" cy="183.5" r=".68"/>
<circle cx="280.9" cy="194.3" r=".67"/>
</g>
<text font-size="7.7" x="81.7" y="37.2">Rectifier, Filter, and ADC (openC4D)</text>
<text font-size="3.2" x="142" y="203.7">TP12</text>
<g font-size="2.8" fill="#000096">
<text x="44.7" y="88.2">A</text>
<text x="101.9" y="90.2">A</text>
</g>
<text font-size="2.5" x="216.7" y="203.8">retif-openC4D Lite-Schematic.dch</text>
<g font-size="2.1" fill="#000096">
<text x="190.6" y="52.9">GND</text>
<text x="111.9" y="58.2">R10</text>
<text x="45.9" y="63.3">C2</text>
<text x="111.3" y="63.8">499R</text>
<text x="180.4" y="64.1">GND</text>
<text x="200.5" y="61.3">R8</text>
<text x="218.5" y="61.3">R13</text>
<text x="265.3" y="61.2">R12</text>
<text x="276.5" y="60.1">+5V</text>
<text x="45.4" y="69.7">.xx.</text>
<text x="112.3" y="68.6">R1</text>
<text x="198.6" y="71.3">C10</text>
<text x="199.3" y="66.8">820R</text>
<text x="218.6" y="66.8">1k2</text>
<text x="239.8" y="72" transform="rotate(-90 239.8 72)">C14</text>
<text x="252" y="72" transform="rotate(-90 252 72)">C15</text>
<text x="258.4" y="71.4" transform="rotate(-90 258.4 71.4)">1u</text>
<text x="265.9" y="66.7">10</text>
<text x="45.3" y="72.7">R4</text>
<text x="111.1" y="74.2">499R</text>
<text x="180.3" y="76.9" transform="rotate(-90 180.3 76.9)">C13</text>
<text x="186.6" y="76.3" transform="rotate(-90 186.6 76.3)">1u</text>
<text x="198.1" y="77.6">10uF</text>
<text x="218.3" y="77">U3</text>
<text x="246.2" y="72.3" transform="rotate(-90 246.2 72.3)">0.1u</text>
<text x="272" y="73.4">GND2</text>
<text x="15.2" y="83.6">Electrode</text>
<text x="45.1" y="82.3">U1.1</text>
<text x="45.2" y="78.3">1M</text>
<text x="156.5" y="79.8">R2</text>
<text x="245.6" y="83.5" transform="rotate(-90 245.6 83.5)">GND</text>
<text x="261.5" y="83.9" transform="rotate(-90 261.5 83.9)">GND</text>
<text x="67.4" y="85.1">C8</text>
<text x="80.3" y="85.6">R9</text>
<text x="102.3" y="84.2">U2.1</text>
<text x="156" y="85.4">10k</text>
<text x="174" y="89.8" transform="rotate(-90 174 89.8)">C3</text>
<text x="43.6" y="95">OPA657</text>
<text x="67.5" y="91.5">1n</text>
<text x="79.2" y="91.2">150R</text>
<text x="138.6" y="93.1" transform="rotate(-90 138.6 93.1)">BAR43S</text>
<text x="155.7" y="95.3">R11</text>
<text x="180.3" y="90.3" transform="rotate(-90 180.3 90.3)">.xx.</text>
<text x="252.4" y="90.9">R14</text>
<text x="274" y="90.9">CS</text>
<text x="23.1" y="101.3" transform="rotate(-90 23.1 101.3)">C22</text>
<text x="29.4" y="101.8" transform="rotate(-90 29.4 101.8)">100n</text>
<text x="100.8" y="96.9">OPA820</text>
<text x="155.9" y="100.8">10k</text>
<text x="251.8" y="96.4">100R</text>
<text x="252.9" y="100.5">R3</text>
<text x="273.3" y="100.4">SDO</text>
<text x="201.4" y="103.6" transform="rotate(-90 201.4 103.6)">GND</text>
<text x="215.2" y="102.9">MCP3551</text>
<text x="251.8" y="106.1">100R</text>
<text x="23.1" y="109.8" transform="rotate(-90 23.1 109.8)">GND</text>
<text x="180.8" y="113.2" transform="rotate(-90 180.8 113.2)">C12</text>
<text x="187.1" y="112.5" transform="rotate(-90 187.1 112.5)">1u</text>
<text x="251.9" y="110.9">R6</text>
<text x="273.8" y="111">SCK</text>
<text x="50.3" y="114.7" transform="rotate(-90 50.3 114.7)">R7</text>
<text x="55.9" y="115.1" transform="rotate(-90 55.9 115.1)">10k</text>
<text x="91.8" y="116.6" transform="rotate(-90 91.8 116.6)">C7</text>
<text x="98.1" y="117.7" transform="rotate(-90 98.1 117.7)">100n</text>
<text x="250.8" y="116.5">100R</text>
<text x="273.6" y="119.8">GND</text>
<text x="35.1" y="121.3" transform="rotate(-90 35.1 121.3)">R5</text>
<text x="40.6" y="121.7" transform="rotate(-90 40.6 121.7)">10k</text>
<text x="254.6" y="129.9" transform="rotate(-90 254.6 129.9)">GND</text>
<text x="48.8" y="137.1">+5V</text>
<text x="91.8" y="133.8" transform="rotate(-90 91.8 133.8)">GND</text>
<text x="17.4" y="138.2">+5V</text>
<text x="16.5" y="148.2">GND1</text>
<text x="34.6" y="146.3" transform="rotate(-90 34.6 146.3)">C6</text>
<text x="41" y="146.2" transform="rotate(-90 41 146.2)">1u</text>
<text x="34.6" y="156.9" transform="rotate(-90 34.6 156.9)">GND</text>
<text x="66.2" y="160.1">C1</text>
<text x="93" y="160.1">C4</text>
<text x="65.1" y="166.4">100n</text>
<text x="91.9" y="166.4">100n</text>
<text x="62.7" y="184.5" transform="rotate(-90 62.7 184.5)">U1</text>
<text x="74.6" y="180.8" transform="rotate(-90 74.6 180.8)">+5V</text>
<text x="91.6" y="184.5" transform="rotate(-90 91.6 184.5)">U2</text>
<text x="70.4" y="186.9" transform="rotate(-90 70.4 186.9)">OPA657</text>
<text x="99.2" y="186.9" transform="rotate(-90 99.2 186.9)">OPA820</text>
<text x="80.3" y="194.7" transform="rotate(-90 80.3 194.7)">GND</text>
</g>
</svg>
